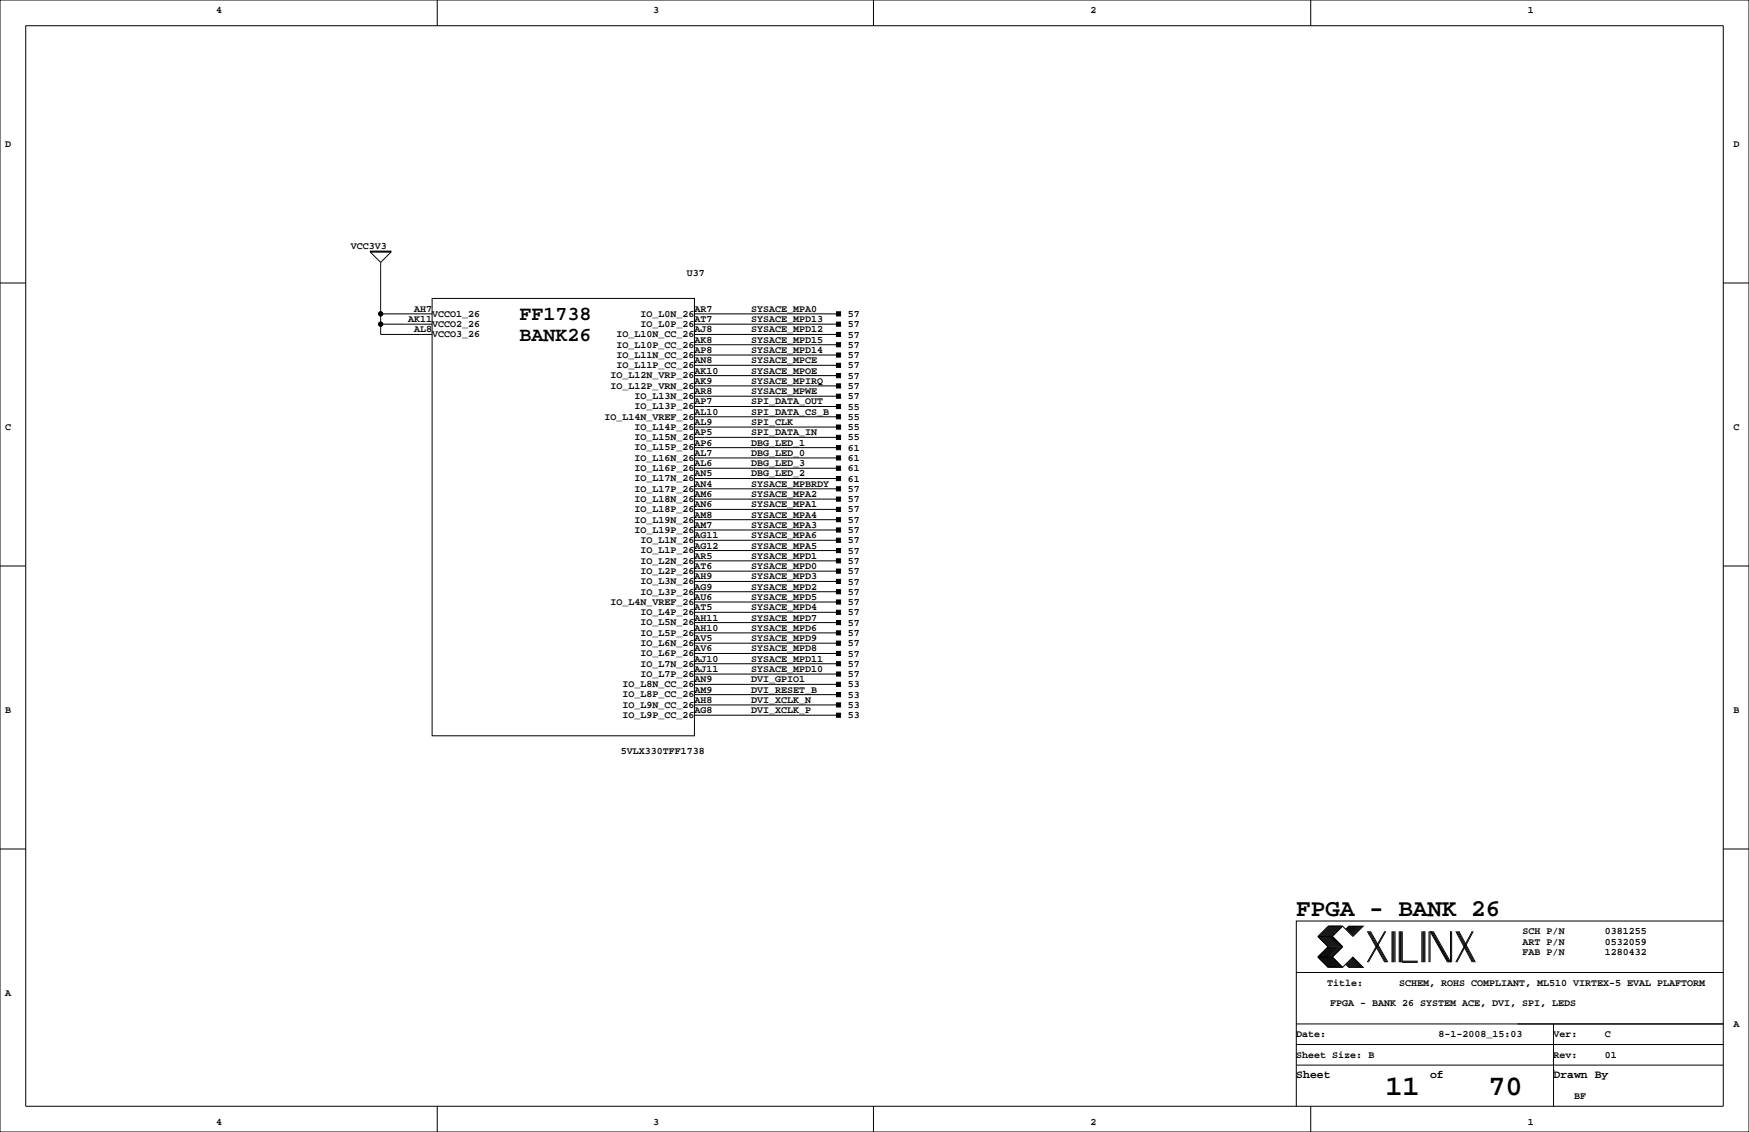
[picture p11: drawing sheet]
<svg xmlns="http://www.w3.org/2000/svg" width="432mm" height="279mm" viewBox="0 0 432 279" stroke-linecap="round" stroke-linejoin="round" font-family="sans-serif">
<g fill="none" stroke="#000" stroke-width=".25">
<path d="M0 0h431.8v279.4h-431.8zM6.3 6.3h419.1v266.7h-419zM107.9 0v6.3M215.6 0v6.3M323.6 0v6.3M0 69.8h6.3M91.4 62.2l2.6 2.6M91.4 62h5.1v.2h-5.1zM94 64.8v15.2M94 77.5h12.7M96.5 62.2l-2.5 2.6M106.7 73.7h64.7v107.9h-64.7z"/>
<path d="M171.5 77.5h35.5M425.4 69.8h6.4M106.7 80h-12.7v2.5h12.7M171.5 82.5h35.5M171.5 80h35.5M171.5 87.6h35.5M171.5 85.1h35.5M171.5 92.7h35.5M171.5 90.2h35.5M171.5 97.8h35.5M171.5 95.2h35.5M171.5 113h35.5"/>
<path d="M171.5 110.5h35.5M171.5 107.9h35.5M171.5 105.4h35.5M171.5 102.9h35.5M171.5 100.3h35.5M171.5 115.6h35.5M171.5 118.1h35.5M0 139.7h6.3M171.5 125.7h35.5M171.5 123.2h35.5M171.5 130.8h35.5M171.5 128.3h35.5"/>
<path d="M171.5 133.3h35.5M171.5 138.4h35.5M171.5 120.7h35.5M171.5 135.9h35.5M425.4 139.7h6.4M171.5 148.6h35.5M171.5 151.1h35.5M171.5 141h35.5M171.5 146h35.5M171.5 143.5h35.5M171.5 156.2h35.5M171.5 153.7h35.5"/>
<path d="M171.5 158.8h35.5M171.5 166.4h35.5M171.5 163.8h35.5M171.5 176.5h35.5M171.5 168.9h35.5M171.5 171.4h35.5M171.5 174h35.5M171.5 161.3h35.5M0 209.5h6.3M425.4 209.5h6.4M325.4 236.2h3.5M325.4 231.1h3.5"/>
<path d="M325.4 236.2l2.5 2.6h3.6M325.4 231.1l2.5 2.6-2.5 2.5M328.2 228.6l-2.6 2.5 2.6 2.6-2.6 2.5 2.6 2.6M328.4 228.6l-2.5 2.5 2.5 2.6-2.5 2.5 2.5 2.6M328.7 228.6l-2.6 2.5 2.6 2.6-2.6 2.5 2.6 2.6M328.9 231.1l2.6 2.6-2.6 2.5M328.9 236.2l2.6 2.6M328.9 228.6l-2.5 2.5 2.5 2.6-2.5 2.5 2.5 2.6M329.2 228.6l-2.6 2.5 2.6 2.6-2.6 2.5 2.6 2.6M329.4 228.6l-2.5 2.5 2.5 2.6-2.5 2.5 2.5 2.6M329.7 228.6l-2.5 2.5 2.5 2.6-2.5 2.5 2.5 2.6M329.9 228.6l-2.5 2.5 2.5 2.6-2.5 2.5 2.5 2.6"/>
<path d="M330.2 228.6l-2.5 2.5 2.5 2.6-2.5 2.5 2.5 2.6M330.5 228.6l-2.6 2.5 2.6 2.6-2.6 2.5 2.6 2.6M330.7 228.6l-2.5 2.5 2.5 2.6-2.5 2.5 2.5 2.6M331 228.6l-2.6 2.5 2.6 2.6-2.6 2.5 2.6 2.6M331.2 228.6l-2.5 2.5 2.5 2.6-2.5 2.5 2.5 2.6M331.5 228.6l2.5 2.5 2.6-2.5h-3.6l-.8 .8M331.5 228.6h-3.6l-2.5 2.5M331.5 228.6l-2.6 2.5M332.2 238l.8 .8h3.6l-2.6-2.6-2.5 2.6M332.5 237.7l1 1.1M332.5 238l.7 .8M332.7 237.5l1.3 1.3"/>
<path d="M332.7 237.7l1.1 1.1M333 237.2l1.5 1.6M333 237.5l1.3 1.3M333.2 228.6l-.7 .8M333.2 237l1.8 1.8M333.2 237.2l1.6 1.6M333.5 228.6l-1 1M333.5 236.7l2 2.1M333.5 237l1.8 1.8M333.8 228.6l-1.1 1M333.8 236.5l2.2 2.3M333.8 236.7l2 2.1"/>
<path d="M334 228.6l-1.3 1.3M334 236.5l2.3 2.3M334.3 228.6l-1.3 1.3M334.5 228.6l-1.5 1.5M334.8 228.6l-1.6 1.5M335 228.6l-1.8 1.8M335.3 228.6l-1.8 1.8M335.5 228.6l-2 2M335.8 228.6l-2 2M336 228.6l-2.2 2.3M336.3 228.6l-2.3 2.3M337.6 229.9l4.3 7.6"/>
<path d="M337.8 229.9l4.3 7.6M338.1 229.9l4.3 7.6M338.3 229.9l4.3 7.6M341.9 229.9l-4.3 7.6M342.1 229.9l-4.3 7.6M343.7 229.9v7.6M343.9 229.9v7.6M344.2 229.9v7.6M344.4 229.9v7.6M345.4 229.9v7.6M345.7 229.9v7.6M345.9 229.9v7.6"/>
<path d="M346.2 237.2h3.8M346.2 229.9v7.6h3.8M351 229.9v7.6M351.3 229.9v7.6M351.5 229.9v7.6M351.8 229.9v7.6M352.8 229.9v7.6M353.1 237.5v-7.6l4.3 7.6M353.3 229.9l4.3 7.6M353.6 229.9l4.3 7.6M353.8 229.9l4.3 7.6v-7.6M358.4 229.9v7.6"/>
<path d="M359.4 229.9l4.1 7.6M359.7 229.9l4 7.6M359.9 229.9l4.1 7.6M360.2 229.9l4 7.6M363.5 229.9l-4.1 7.6M363.7 229.9l-4 7.6M425.4 227.3h-105.4v35.6M320 257.8h105.4M320 252.7h105.4M320 240h105.4M383.5 252.7v20.3M107.9 273v6.4"/>
<path d="M215.6 273v6.4M320 262.9v10.1M320 262.9h105.4M323.6 273v6.4M383.5 264.2h.1"/>
<circle cx="94" cy="77.5" r=".51"/>
<circle cx="94" cy="80" r=".51"/>
</g>
<g fill="#000" stroke="#000" stroke-width=".25">
<path d="M206.5 77h1v1h-1z" fill-rule="evenodd"/>
<path d="M206.5 82h1v1.1h-1z" fill-rule="evenodd"/>
<path d="M206.5 79.5h1v1h-1z" fill-rule="evenodd"/>
<path d="M206.5 87.1h1v1h-1z" fill-rule="evenodd"/>
<path d="M206.5 84.6h1v1h-1z" fill-rule="evenodd"/>
<path d="M206.5 92.2h1v1h-1z" fill-rule="evenodd"/>
<path d="M206.5 89.7h1v1h-1z" fill-rule="evenodd"/>
<path d="M206.5 97.3h1v1h-1z" fill-rule="evenodd"/>
<path d="M206.5 94.7h1v1.1h-1z" fill-rule="evenodd"/>
<path d="M206.5 112.5h1v1h-1z" fill-rule="evenodd"/>
<path d="M206.5 110h1v1h-1z" fill-rule="evenodd"/>
<path d="M206.5 107.4h1v1.1h-1z" fill-rule="evenodd"/>
<path d="M206.5 104.9h1v1h-1z" fill-rule="evenodd"/>
<path d="M206.5 102.4h1v1h-1z" fill-rule="evenodd"/>
<path d="M206.5 99.8h1v1h-1z" fill-rule="evenodd"/>
<path d="M206.5 115.1h1v1h-1z" fill-rule="evenodd"/>
<path d="M206.5 117.6h1v1h-1z" fill-rule="evenodd"/>
<path d="M206.5 125.2h1v1h-1z" fill-rule="evenodd"/>
<path d="M206.5 122.7h1v1h-1z" fill-rule="evenodd"/>
<path d="M206.5 130.3h1v1h-1z" fill-rule="evenodd"/>
<path d="M206.5 127.8h1v1h-1z" fill-rule="evenodd"/>
<path d="M206.5 132.8h1v1.1h-1z" fill-rule="evenodd"/>
<path d="M206.5 137.9h1v1h-1z" fill-rule="evenodd"/>
<path d="M206.5 120.1h1v1.1h-1z" fill-rule="evenodd"/>
<path d="M206.5 135.4h1v1h-1z" fill-rule="evenodd"/>
<path d="M206.5 148.1h1v1h-1z" fill-rule="evenodd"/>
<path d="M206.5 150.6h1v1h-1z" fill-rule="evenodd"/>
<path d="M206.5 140.5h1v1h-1z" fill-rule="evenodd"/>
<path d="M206.5 145.5h1v1.1h-1z" fill-rule="evenodd"/>
<path d="M206.5 143h1v1h-1z" fill-rule="evenodd"/>
<path d="M206.5 155.7h1v1h-1z" fill-rule="evenodd"/>
<path d="M206.5 153.2h1v1h-1z" fill-rule="evenodd"/>
<path d="M206.5 158.2h1v1.1h-1z" fill-rule="evenodd"/>
<path d="M206.5 165.9h1v1h-1z" fill-rule="evenodd"/>
<path d="M206.5 163.3h1v1h-1z" fill-rule="evenodd"/>
<path d="M206.5 176h1v1h-1z" fill-rule="evenodd"/>
<path d="M206.5 168.4h1v1h-1z" fill-rule="evenodd"/>
<path d="M206.5 170.9h1v1.1h-1z" fill-rule="evenodd"/>
<path d="M206.5 173.5h1v1h-1z" fill-rule="evenodd"/>
<path d="M206.5 160.8h1v1h-1z" fill-rule="evenodd"/>
<circle cx="94" cy="77.5" r=".51"/>
<circle cx="94" cy="80" r=".51"/>
</g>
<g font-size="7.1">
<text x="342.1" y="270.3">11</text>
<text x="367.5" y="270.3">70</text>
</g>
<text font-size="6" x="320" y="226.1">FPGA - BANK 26</text>
<g font-size="4.9">
<text x="128.3" y="79">FF1738</text>
<text x="128.3" y="84.1">BANK26</text>
</g>
<g font-size="2.8">
<text x="320" y="266.1">Sheet</text>
<text x="353.1" y="266.1">of</text>
<text x="383.5" y="266.1">Drawn By</text>
</g>
<g font-size="2.5">
<text x="53.3" y="3.3">4</text>
<text x="161.3" y="3.3">3</text>
<text x="269.2" y="3.3">2</text>
<text x="377.2" y="3.3">1</text>
<text x="1.3" y="36.3">D</text>
<text x="428" y="36.3">D</text>
<text x="86.6" y="61.5">VCC3V3</text>
<text x="169.5" y="68.1">U37</text>
<text x="102.2" y="77">AH7</text>
<text x="171.4" y="77">AR7</text>
<text x="185.4" y="77">SYSACE_MPA0</text>
<text x="100.8" y="79.5">AK11</text>
<text x="102.2" y="82">AL8</text>
<text x="106.7" y="83.2">VCCO3_26</text>
<text x="106.7" y="80.7">VCCO2_26</text>
<text x="106.7" y="78.2">VCCO1_26</text>
<text x="152.2" y="83.2">IO_L10N_CC_26</text>
<text x="158.1" y="80.7">IO_L0P_26</text>
<text x="158.1" y="78.2">IO_L0N_26</text>
<text x="171.4" y="82">AJ8</text>
<text x="171.4" y="79.5">AT7</text>
<text x="185.4" y="79.5">SYSACE_MPD13</text>
<text x="185.4" y="82">SYSACE_MPD12</text>
<text x="209.3" y="78.2">57</text>
<text x="209.3" y="80.8">57</text>
<text x="209.3" y="83.3">57</text>
<text x="152.2" y="88.3">IO_L11N_CC_26</text>
<text x="152.2" y="85.8">IO_L10P_CC_26</text>
<text x="171.4" y="89.7">AN8</text>
<text x="171.4" y="87.1">AP8</text>
<text x="171.4" y="84.6">AK8</text>
<text x="185.4" y="89.7">SYSACE_MPCE</text>
<text x="185.4" y="84.6">SYSACE_MPD15</text>
<text x="185.4" y="87.1">SYSACE_MPD14</text>
<text x="209.3" y="85.9">57</text>
<text x="209.3" y="88.4">57</text>
<text x="150.7" y="95.9">IO_L12P_VRN_26</text>
<text x="150.7" y="93.4">IO_L12N_VRP_26</text>
<text x="152.2" y="90.9">IO_L11P_CC_26</text>
<text x="171.4" y="94.7">AK9</text>
<text x="171.4" y="92.2">AK10</text>
<text x="185.4" y="94.7">SYSACE_MPIRQ</text>
<text x="185.4" y="92.2">SYSACE_MPOE</text>
<text x="209.3" y="90.9">57</text>
<text x="209.3" y="93.5">57</text>
<text x="156.6" y="101">IO_L13P_26</text>
<text x="156.6" y="98.5">IO_L13N_26</text>
<text x="171.4" y="99.8">AP7</text>
<text x="171.4" y="97.3">AR8</text>
<text x="185.4" y="99.8">SPI_DATA_OUT</text>
<text x="185.4" y="97.3">SYSACE_MPWE</text>
<text x="209.3" y="101.1">55</text>
<text x="209.3" y="96">57</text>
<text x="209.3" y="98.6">57</text>
<text x="1.3" y="106.2">C</text>
<text x="149.2" y="103.6">IO_L14N_VREF_26</text>
<text x="156.6" y="106.1">IO_L14P_26</text>
<text x="171.4" y="107.4">AP5</text>
<text x="171.4" y="104.9">AL9</text>
<text x="171.4" y="102.4">AL10</text>
<text x="185.4" y="102.4">SPI_DATA_CS_B</text>
<text x="185.4" y="104.9">SPI_CLK</text>
<text x="185.4" y="107.4">SPI_DATA_IN</text>
<text x="209.3" y="103.6">55</text>
<text x="209.3" y="106.2">55</text>
<text x="428" y="106.2">C</text>
<text x="156.6" y="113.7">IO_L16N_26</text>
<text x="156.6" y="111.2">IO_L15P_26</text>
<text x="156.6" y="108.6">IO_L15N_26</text>
<text x="171.4" y="112.5">AL7</text>
<text x="171.4" y="110">AP6</text>
<text x="185.4" y="110">DBG_LED_1</text>
<text x="185.4" y="112.5">DBG_LED_0</text>
<text x="209.3" y="108.7">55</text>
<text x="209.3" y="111.3">61</text>
<text x="209.3" y="113.8">61</text>
<text x="156.6" y="118.8">IO_L17N_26</text>
<text x="156.6" y="116.3">IO_L16P_26</text>
<text x="171.4" y="117.6">AN5</text>
<text x="171.4" y="115.1">AL6</text>
<text x="185.4" y="117.6">DBG_LED_2</text>
<text x="185.4" y="115.1">DBG_LED_3</text>
<text x="209.3" y="118.9">61</text>
<text x="209.3" y="116.3">61</text>
<text x="156.6" y="123.9">IO_L18N_26</text>
<text x="156.6" y="121.3">IO_L17P_26</text>
<text x="171.4" y="125.2">AN6</text>
<text x="171.4" y="122.7">AM6</text>
<text x="171.4" y="120.1">AN4</text>
<text x="185.4" y="120.1">SYSACE_MPBRDY</text>
<text x="185.4" y="122.7">SYSACE_MPA2</text>
<text x="185.4" y="125.2">SYSACE_MPA1</text>
<text x="209.3" y="121.4">57</text>
<text x="209.3" y="124">57</text>
<text x="156.6" y="131.5">IO_L19P_26</text>
<text x="156.6" y="129">IO_L19N_26</text>
<text x="156.6" y="126.4">IO_L18P_26</text>
<text x="171.4" y="130.3">AM7</text>
<text x="171.4" y="127.8">AM8</text>
<text x="185.4" y="127.8">SYSACE_MPA4</text>
<text x="185.4" y="130.3">SYSACE_MPA3</text>
<text x="209.3" y="129">57</text>
<text x="209.3" y="131.6">57</text>
<text x="209.3" y="126.5">57</text>
<text x="158.1" y="136.6">IO_L1P_26</text>
<text x="158.1" y="134">IO_L1N_26</text>
<text x="171.4" y="137.9">AR5</text>
<text x="171.4" y="135.4">AG12</text>
<text x="171.4" y="132.8">AG11</text>
<text x="185.4" y="135.4">SYSACE_MPA5</text>
<text x="185.4" y="137.9">SYSACE_MPD1</text>
<text x="185.4" y="132.8">SYSACE_MPA6</text>
<text x="209.3" y="136.7">57</text>
<text x="209.3" y="134.1">57</text>
<text x="158.1" y="141.7">IO_L2P_26</text>
<text x="158.1" y="139.1">IO_L2N_26</text>
<text x="171.4" y="143">AH9</text>
<text x="171.4" y="140.5">AT6</text>
<text x="185.4" y="143">SYSACE_MPD3</text>
<text x="185.4" y="140.5">SYSACE_MPD0</text>
<text x="209.3" y="139.2">57</text>
<text x="209.3" y="141.7">57</text>
<text x="150.7" y="149.3">IO_L4N_VREF_26</text>
<text x="158.1" y="146.7">IO_L3P_26</text>
<text x="158.1" y="144.2">IO_L3N_26</text>
<text x="171.4" y="148.1">AU6</text>
<text x="171.4" y="145.5">AG9</text>
<text x="185.4" y="145.5">SYSACE_MPD2</text>
<text x="185.4" y="148.1">SYSACE_MPD5</text>
<text x="209.3" y="144.3">57</text>
<text x="209.3" y="146.8">57</text>
<text x="209.3" y="149.4">57</text>
<text x="158.1" y="154.4">IO_L5N_26</text>
<text x="158.1" y="151.8">IO_L4P_26</text>
<text x="171.4" y="155.7">AH10</text>
<text x="171.4" y="153.2">AH11</text>
<text x="171.4" y="150.6">AT5</text>
<text x="185.4" y="153.2">SYSACE_MPD7</text>
<text x="185.4" y="155.7">SYSACE_MPD6</text>
<text x="185.4" y="150.6">SYSACE_MPD4</text>
<text x="209.3" y="154.4">57</text>
<text x="209.3" y="151.9">57</text>
<text x="158.1" y="162">IO_L6P_26</text>
<text x="158.1" y="159.4">IO_L6N_26</text>
<text x="158.1" y="156.9">IO_L5P_26</text>
<text x="171.4" y="160.8">AV6</text>
<text x="171.4" y="158.2">AV5</text>
<text x="185.4" y="160.8">SYSACE_MPD8</text>
<text x="185.4" y="158.2">SYSACE_MPD9</text>
<text x="209.3" y="159.5">57</text>
<text x="209.3" y="157">57</text>
<text x="158.1" y="167.1">IO_L7P_26</text>
<text x="158.1" y="164.5">IO_L7N_26</text>
<text x="171.4" y="165.9">AJ11</text>
<text x="171.4" y="163.3">AJ10</text>
<text x="185.4" y="163.3">SYSACE_MPD11</text>
<text x="185.4" y="165.9">SYSACE_MPD10</text>
<text x="209.3" y="162.1">57</text>
<text x="209.3" y="164.6">57</text>
<text x="209.3" y="167.1">57</text>
<text x="153.7" y="172.1">IO_L8P_CC_26</text>
<text x="153.7" y="169.6">IO_L8N_CC_26</text>
<text x="171.4" y="173.5">AH8</text>
<text x="171.4" y="170.9">AM9</text>
<text x="171.4" y="168.4">AN9</text>
<text x="185.4" y="173.5">DVI_XCLK_N</text>
<text x="185.4" y="170.9">DVI_RESET_B</text>
<text x="185.4" y="168.4">DVI_GPIO1</text>
<text x="209.3" y="172.2">53</text>
<text x="209.3" y="169.7">53</text>
<text x="1.3" y="176">B</text>
<text x="153.7" y="177.2">IO_L9P_CC_26</text>
<text x="153.7" y="174.7">IO_L9N_CC_26</text>
<text x="171.4" y="176">AG8</text>
<text x="185.4" y="176">DVI_XCLK_P</text>
<text x="209.3" y="174.8">53</text>
<text x="209.3" y="177.3">53</text>
<text x="428" y="176">B</text>
<text x="153.2" y="186.2">5VLX330TFF1738</text>
<text x="375.9" y="230.6">SCH P/N</text>
<text x="375.9" y="233.2">ART P/N</text>
<text x="396.2" y="230.6">0381255</text>
<text x="396.2" y="233.2">0532059</text>
<text x="375.9" y="235.7">FAB P/N</text>
<text x="396.2" y="235.7">1280432</text>
<text x="1.3" y="245.9">A</text>
<text x="327.7" y="243.3">Title:</text>
<text x="345.4" y="243.3">SCHEM, ROHS COMPLIANT, ML510 VIRTEX-5 EVAL PLAFTORM</text>
<text x="328.4" y="248.4">FPGA - BANK 26 SYSTEM ACE, DVI, SPI, LEDS</text>
<text x="320" y="256">Date:</text>
<text x="355.2" y="256">8-1-2008_15:03</text>
<text x="383.5" y="256">Ver:</text>
<text x="396.2" y="256">C</text>
<text x="428" y="253.5">A</text>
<text x="320" y="261.1">Sheet Size: B</text>
<text x="383.5" y="261.1">Rev:</text>
<text x="396.2" y="261.1">01</text>
<text x="388.6" y="271.3">BF</text>
<text x="53.3" y="277.6">4</text>
<text x="161.3" y="277.6">3</text>
<text x="269.2" y="277.6">2</text>
<text x="377.2" y="277.6">1</text>
</g>
</svg>
